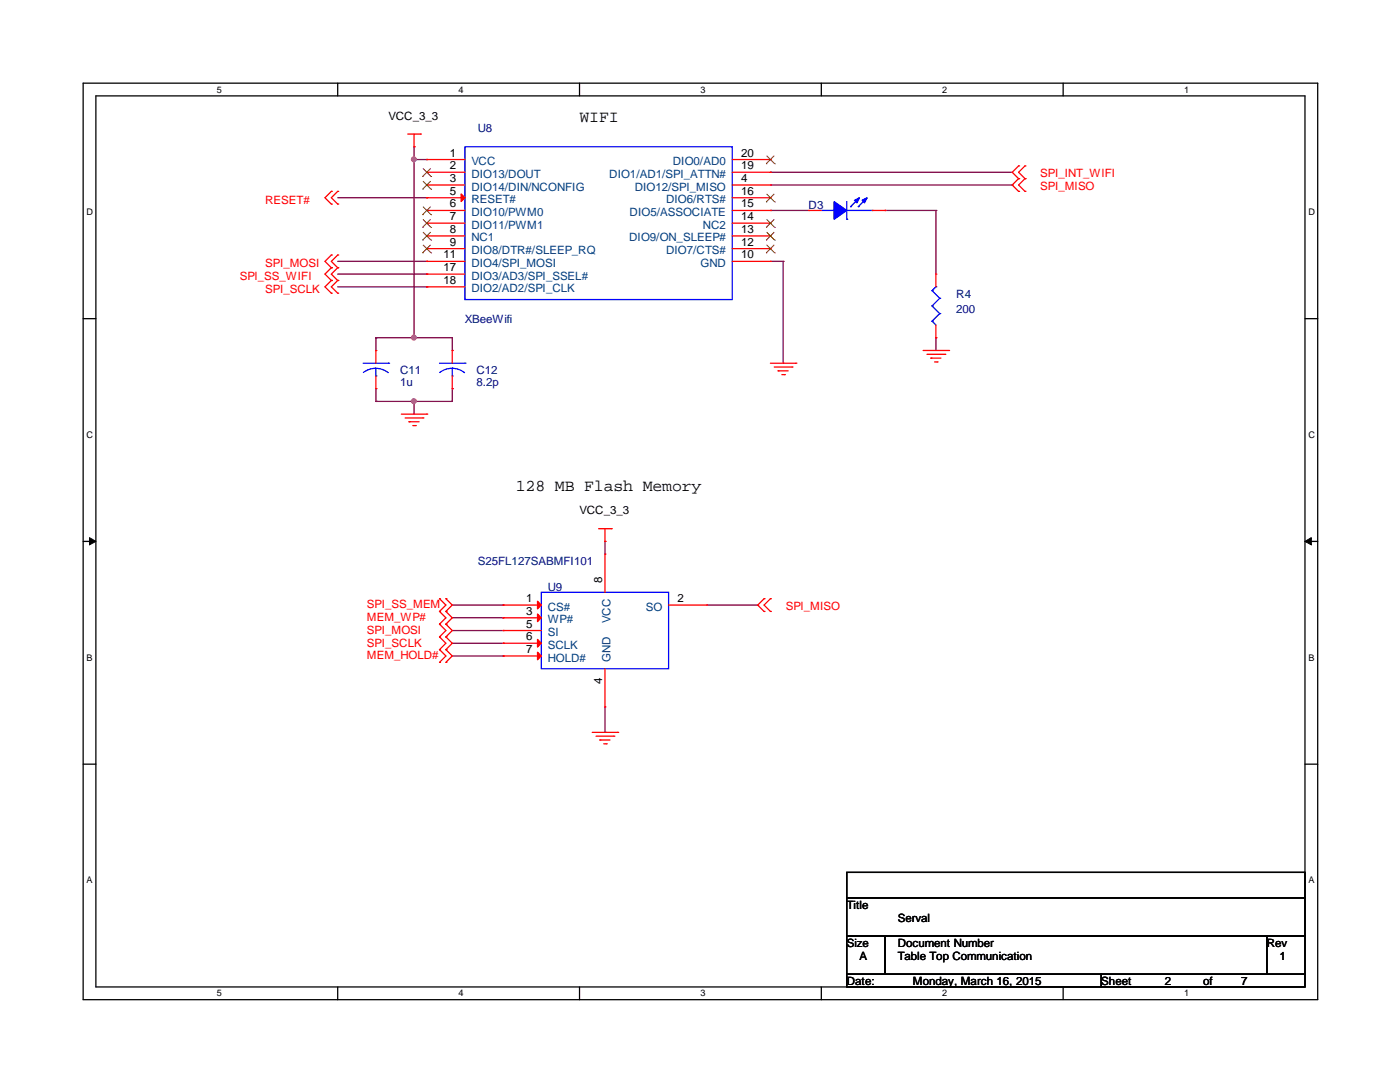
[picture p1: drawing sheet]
<svg xmlns="http://www.w3.org/2000/svg" width="279mm" height="216mm" viewBox="0 0 279 216" stroke-linecap="round" stroke-linejoin="round" font-family="sans-serif">
<path d="M16.6 16.6h246.4v182.9h-246.4zM19.1 19.1h241.3v177.8h-241.3z" fill="none" stroke="#000" stroke-width=".25"/>
<g fill="#fff">
<path d="M43.3 16.8h.9v2h-.9z"/>
<path d="M43.3 197.2h.9v1.9h-.9z"/>
</g>
<path d="M67.4 16.6v2.5M67.4 196.9v2.6" fill="none" stroke="#000" stroke-width=".25"/>
<g fill="#fff">
<path d="M91.5 16.8h1v2h-1z"/>
<path d="M91.5 197.2h1v1.9h-1z"/>
</g>
<path d="M115.7 16.6v2.5M115.7 196.9v2.6" fill="none" stroke="#000" stroke-width=".25"/>
<g fill="#fff">
<path d="M139.8 16.8h.9v2h-.9z"/>
<path d="M139.8 197.2h.9v1.9h-.9z"/>
</g>
<path d="M163.9 16.6v2.5M163.9 196.9v2.6" fill="none" stroke="#000" stroke-width=".25"/>
<g fill="#fff">
<path d="M188 16.8h1v2h-1z"/>
<path d="M188 197.2h1v1.9h-1z"/>
</g>
<path d="M212.2 16.6v2.5M212.2 196.9v2.6" fill="none" stroke="#000" stroke-width=".25"/>
<g fill="#fff">
<path d="M236.3 16.8h.9v2h-.9z"/>
<path d="M236.3 197.2h.9v1.9h-.9z"/>
<path d="M17.3 41.3h1.2v2h-1.2z"/>
<path d="M261.1 41.3h1.2v2h-1.2z"/>
<path d="M17.3 85.8h1.2v1.9h-1.2z"/>
<path d="M261.1 85.8h1.2v1.9h-1.2z"/>
</g>
<path d="M16.6 63.6h2.5M260.4 63.6h2.6" fill="none" stroke="#000" stroke-width=".25"/>
<g fill="#fff">
<path d="M17.3 130.2h1.1v2h-1.1z"/>
<path d="M261.1 130.2h1.1v2h-1.1z"/>
</g>
<path d="M16.6 108h2.5M260.4 108h2.6" fill="none" stroke="#000" stroke-width=".25"/>
<path d="M17.9 107.3l1.2 .7-1.2 .7zM260.4 108l1.3-.7v1.4z" fill="#000" stroke="#000" stroke-width=".2"/>
<g fill="#fff">
<path d="M17.3 174.7h1v1.9h-1z"/>
<path d="M261.1 174.7h1v1.9h-1z"/>
</g>
<path d="M16.6 152.5h2.5M260.4 152.5h2.6M169 174.1h91.4v5.1h-91.4zM169 179.2h91.4v7.6h-91.4zM169 186.8h7.6v7.6h-7.6zM169 194.4h50.8v2.5h-50.8zM176.6 186.8h76.2v7.6h-76.2zM219.8 194.4h40.6v2.5h-40.6zM252.8 186.8h7.6v7.6h-7.6z" fill="none" stroke="#000" stroke-width=".25"/>
<g fill="none" stroke="#800040" stroke-width=".25">
<path d="M67.4 39.5h17.8M82.6 29.3h.1M82.6 29.3v38.1M82.6 31.8h2.6M85.2 31.8h.1M85.2 39.5h.1M153.8 34.4h.1M153.8 34.4h48.2M153.8 36.9h48.2M202 36.9h.1M67.4 52.2h17.8M67.4 54.7h17.8"/>
<path d="M67.4 57.2h17.8M85.2 52.2h.1M85.2 54.7h.1M85.2 57.2h.1M153.8 42h.1M153.8 42h7.6M153.8 52.2h2.5M156.3 52.2h.1M156.3 52.2v20.3M176.6 42h.1M176.6 42h10.2M186.8 42h.1"/>
<path d="M186.8 42v12.7M75 67.4h.1M75 77.6h.1M75 67.4h15.3v2.5M75 67.4v2.5M75 77.6v2.5M82.6 67.4h.1M90.3 77.6h.1M90.3 69.9h.1M90.3 77.6v2.5h-15.3M156.3 72.5h.1M186.8 67.4h.1"/>
<path d="M186.8 67.4v2.5M75 80.1h.1M82.6 80.1h.1M82.6 80.1v2.5M120.7 108h.1M120.7 108v2.6M90.3 120.7h10.1M90.3 123.3h10.1M90.3 125.8h10.1M90.3 128.4h10.1M90.3 130.9h10.1M100.4 120.7h.1"/>
<path d="M100.4 123.3h.1M100.4 125.8h.1M100.4 128.4h.1M100.4 130.9h.1M141.1 120.7h10.1M151.2 120.7h.1M120.7 146.1h.1M120.7 141.1v5"/>
</g>
<g fill="#f0f" stroke="#f0f" stroke-width=".25">
<circle cx="82.6" cy="31.8" r=".47"/>
<circle cx="82.6" cy="67.4" r=".47"/>
<circle cx="82.6" cy="80.1" r=".47"/>
</g>
<g fill="none" stroke="#f00" stroke-width=".25">
<path d="M66.1 38.2h.1M66.1 38.2l-1.2 1.3 1.2 1.2M67.4 38.2h.1M67.4 38.2l-1.3 1.3 1.3 1.2M81.4 26.8h2.5M82.6 29.3h.1M82.6 26.8v2.5M83.9 26.8h.1M85.2 31.8h.1M85.2 34.4h.1M85.2 36.9h.1M85.2 39.5h.1"/>
<path d="M85.2 31.8h7.6M85.2 34.4h7.6M85.2 36.9h7.6M85.2 39.5h7.6M146.1 31.8h7.7M146.1 34.4h7.7M146.1 36.9h7.7M146.1 39.5h7.7M153.8 36.9h.1M153.8 39.5h.1M153.8 34.4h.1M153.8 31.8h.1"/>
<path d="M203.3 35.6h.1M203.3 38.2h.1M203.3 33.1h.1M203.3 35.6l-1.3 1.3 1.3 1.3M203.3 33.1l-1.3 1.3 1.3 1.2M204.6 38.2h.1M204.6 35.6h.1M204.6 33.1h.1M204.6 35.6l-1.3 1.3 1.3 1.3M204.6 33.1l-1.3 1.3 1.3 1.2M66.1 50.9h.1M66.1 53.4h.1"/>
<path d="M66.1 40.7h.1M66.1 56h.1M66.1 58.5h.1M66.1 50.9l-1.2 1.3 1.2 1.2M66.1 53.4l-1.2 1.3 1.2 1.3M66.1 56l-1.2 1.2 1.2 1.3M67.4 50.9h.1M67.4 53.4h.1M67.4 40.7h.1M67.4 56h.1M67.4 58.5h.1M67.4 50.9l-1.3 1.3 1.3 1.2"/>
<path d="M67.4 53.4l-1.3 1.3 1.3 1.3M67.4 56l-1.3 1.2 1.3 1.3M85.2 42h.1M85.2 44.5h.1M85.2 47.1h.1M85.2 49.6h.1M85.2 52.2h.1M85.2 54.7h.1M85.2 57.2h.1M85.2 42h7.6M85.2 44.5h7.6M85.2 47.1h7.6"/>
<path d="M85.2 49.6h7.6M85.2 52.2h7.6M85.2 54.7h7.6M85.2 57.2h7.6M146.1 42h7.7M146.1 44.5h7.7M146.1 47.1h7.7M146.1 49.6h7.7M146.1 52.2h7.7M153.8 52.2h.1M153.8 49.6h.1M153.8 47.1h.1"/>
<path d="M153.8 44.5h.1M153.8 42h.1M161.4 42h.1M161.4 42h2.5M174.1 42h2.5M176.6 42h.1M186.8 54.7h.1M186.8 54.7v2.5M75 69.9h.1M75 77.6h.1M75 69.9v2.6M75 75v2.6"/>
<path d="M90.3 69.9h.1M90.3 77.6h.1M90.3 69.9v2.6M90.3 75v2.6M153.8 72.5h5M154.5 73.2h3.6M155.3 74h.1M155.3 74h2M156 74.8h.5M156.5 74.8h.1M158.1 73.2h.1M158.8 72.5h.1"/>
<path d="M184.2 69.9h5.1M185 70.7h3.6M185.8 71.5h.1M185.8 71.5h2M186.5 72.2h.5M186.8 67.4h.1M186.8 64.9v2.5M187 72.2h.1M188.6 70.7h.1M189.3 69.9h.1M80.1 82.6h5.1M80.9 83.4h3.5"/>
<path d="M81.6 84.2h.1M81.6 84.2h2.1M82.4 84.9h.5M82.9 84.9h.1M84.4 83.4h.1M85.2 82.6h.1M87.7 119.5h.1M87.7 119.5l1.3 1.2-1.3 1.3M89 119.5h.1M89 119.5l1.3 1.2-1.3 1.3M119.5 105.5h2.5M120.7 108h.1"/>
<path d="M120.7 110.6h.1M120.7 105.5v2.5M120.7 110.6v7.6M122 105.5h.1M152.5 119.5h.1M152.5 119.5l-1.3 1.2 1.3 1.3M153.8 119.5h.1M153.8 119.5l-1.3 1.2 1.3 1.3M87.7 122h.1M87.7 124.5h.1M87.7 127.1h.1M87.7 129.6h.1"/>
<path d="M87.7 132.2h.1M87.7 122l1.3 1.3-1.3 1.2M87.7 124.5l1.3 1.3-1.3 1.3M87.7 127.1l1.3 1.3-1.3 1.2M87.7 129.6l1.3 1.3-1.3 1.3M89 122h.1M89 124.5h.1M89 127.1h.1M89 129.6h.1M89 132.2h.1M89 122l1.3 1.3-1.3 1.2M89 124.5l1.3 1.3-1.3 1.3"/>
<path d="M89 127.1l1.3 1.3-1.3 1.2M89 129.6l1.3 1.3-1.3 1.3M100.4 120.7h.1M100.4 123.3h.1M100.4 125.8h.1M100.4 128.4h.1M100.4 130.9h.1M100.4 120.7h7.6M100.4 123.3h7.6M100.4 125.8h7.6M100.4 128.4h7.6M100.4 130.9h7.6"/>
<path d="M120.7 133.4v7.7M133.4 120.7h7.7M141.1 120.7h.1M152.5 122h.1M153.8 122h.1M118.2 146.1h5.1M119 146.9h3.5M119.7 147.7h.1M119.7 147.7h2.1M120.5 148.4h.5M120.7 141.1h.1M121 148.4h.1"/>
<path d="M122.5 146.9h.1M123.3 146.1h.1"/>
</g>
<g fill="none" stroke="#00f" stroke-width=".25">
<path d="M92.8 29.3h53.3v30.5h-53.3zM171.3 39.7l-1.5 1.5M172.8 39.7l-1.5 1.5M163.9 42h2.6M166.5 42h.1M169 43.8h.1M169 40.2v3.6M169 42h5.1M169.8 41.2h.1M171.3 41.2h.1M174.1 42h.1M186 58h.1"/>
<path d="M186 58l1.5 1.5M186.8 57.2h.1M186.8 57.2l-.8 .8M187.5 59.5h.1M187.5 59.5l-1.5 1.5M72.5 72.5h5.1M75 75h.1M75 73.5l1.1 .1 1.4 .8M75 73.5l-1.1 .1-1.4 .7M75 73.5v1.5M77.6 72.5h.1M87.7 72.5h5.1"/>
<path d="M90.3 75h.1M90.3 73.5l1 .1 1.4 .8M90.3 73.5l-1.1 .1-1.4 .7M90.3 73.5v1.5M92.8 72.5h.1M186 64.1h.1M186 61h.1M186 64.1l.8 .8M186 61l1.5 1.6M187.5 62.6h.1M187.5 62.6l-1.5 1.5M108 118.2h25.4v15.2h-25.4z"/>
</g>
<g fill="#f00" stroke="#f00" stroke-width=".25">
<path d="M107.3 120l.7 .7-.7 .8z"/>
<path d="M107.3 122.5l.7 .8-.7 .7z"/>
<path d="M107.3 127.6l.7 .8-.7 .7z"/>
<path d="M107.3 130.1l.7 .8-.7 .8z"/>
<path d="M92 38.7l.8 .8-.8 .7z"/>
</g>
<g fill="#00f" stroke="#00f" stroke-width=".25">
<path d="M166.5 40.2l2.5 1.8-2.5 1.8z" fill-rule="evenodd"/>
<path d="M172 40l1.1-.5-.5 1z" fill-rule="evenodd"/>
<path d="M170.5 40l1-.5-.5 1z" fill-rule="evenodd"/>
</g>
<g fill="none" stroke="#804000" stroke-width=".2">
<path d="M84.3 35.2h.1M84.3 37.8h.1M84.4 33.6l1.6 1.6M84.4 36.2l1.6 1.6M85.9 33.6l-1.6 1.6M85.9 36.2l-1.6 1.6M86 35.2h.1M86 37.8h.1M152.9 32.7h.1M153 38.7l1.6 1.6M153 31.1l1.6 1.6M154.5 38.7l-1.6 1.6"/>
<path d="M154.5 31.1l-1.6 1.6M154.6 32.7h.1M84.3 42.8h.1M84.3 45.4h.1M84.3 47.9h.1M84.3 50.5h.1M84.4 41.2l1.6 1.6M84.4 43.8l1.6 1.6M84.4 46.3l1.6 1.6M84.4 48.9l1.6 1.6M85.9 41.2l-1.6 1.6M85.9 43.8l-1.6 1.6"/>
<path d="M85.9 46.3l-1.6 1.6M85.9 48.9l-1.6 1.6M86 42.8h.1M86 45.4h.1M86 47.9h.1M86 50.5h.1M152.9 50.5h.1M152.9 47.9h.1M152.9 45.4h.1M152.9 40.3h.1M153 48.9l1.6 1.6M153 46.3l1.6 1.6"/>
<path d="M153 43.8l1.6 1.6M154.5 48.9l-1.6 1.6M154.5 46.3l-1.6 1.6M154.5 43.8l-1.6 1.6M154.6 50.5h.1M154.6 47.9h.1M154.6 45.4h.1M154.6 40.3h.1"/>
</g>
<g font-size="3.3">
<text x="115.7" y="24.3">WIFI</text>
<text x="103" y="98">128 MB Flash Memory</text>
</g>
<g font-size="2.3">
<text x="77.6" y="23.9">VCC_3_3</text>
<text x="89.7" y="31.2">1</text>
<text x="89.7" y="33.8">2</text>
<text x="147.9" y="33.8">19</text>
<text x="147.9" y="31.2">20</text>
<text x="89.7" y="36.3">3</text>
<text x="89.7" y="38.9">5</text>
<text x="89.7" y="41.4">6</text>
<text x="147.9" y="36.3">4</text>
<text x="147.9" y="41.4">15</text>
<text x="147.9" y="38.9">16</text>
<text x="89.7" y="43.9">7</text>
<text x="89.7" y="46.5">8</text>
<text x="147.9" y="46.5">13</text>
<text x="147.9" y="43.9">14</text>
<text x="88.5" y="51.6">11</text>
<text x="89.7" y="49">9</text>
<text x="147.9" y="51.6">10</text>
<text x="147.9" y="49">12</text>
<text x="88.5" y="54.1">17</text>
<text x="88.5" y="56.6">18</text>
<text x="115.7" y="102.6">VCC_3_3</text>
<text x="120.1" y="116.4" transform="rotate(-90 120.1 116.4)">8</text>
<text x="105" y="120.1">1</text>
<text x="105" y="122.7">3</text>
<text x="105" y="125.2">5</text>
<text x="135.2" y="120.1">2</text>
<text x="105" y="127.8">6</text>
<text x="105" y="130.3">7</text>
<text x="120.1" y="136.5" transform="rotate(-90 120.1 136.5)">4</text>
<text x="169" y="181.4">Title</text>
<text x="179.2" y="183.9">Serval</text>
<text x="169" y="189">Size</text>
<text x="171.5" y="191.5">A</text>
<text x="179.2" y="189">Document Number</text>
<text x="179.2" y="191.5">Table Top Communication</text>
<text x="252.8" y="189">Rev</text>
<text x="255.4" y="191.5">1</text>
<text x="169" y="196.6">Date:</text>
<text x="182.2" y="196.6">Monday, March 16, 2015</text>
<text x="219.8" y="196.6">Sheet</text>
<text x="232.5" y="196.6">2</text>
<text x="240.1" y="196.6">of</text>
<text x="247.7" y="196.6">7</text>
</g>
<g font-size="2.3" fill="#000080">
<text x="95.3" y="26.4">U8</text>
<text x="161.4" y="41.7">D3</text>
<text x="190.8" y="59.4">R4</text>
<text x="92.8" y="64.5">XBeeWifi</text>
<text x="190.8" y="62.5">200</text>
<text x="79.8" y="74.7">C11</text>
<text x="79.8" y="77">1u</text>
<text x="95.1" y="74.7">C12</text>
<text x="95.1" y="77">8.2p</text>
<text x="95.3" y="112.8">S25FL127SABMFI101</text>
<text x="109.3" y="117.9">U9</text>
</g>
<g font-size="2.3" fill="#004080">
<text x="94.1" y="32.9">VCC</text>
<text x="94.1" y="35.5">DIO13/DOUT</text>
<text x="121.6" y="35.5">DIO1/AD1/SPI_ATTN#</text>
<text x="134.3" y="32.9">DIO0/AD0</text>
<text x="94.1" y="38">DIO14/DIN/NCONFIG</text>
<text x="94.1" y="40.6">RESET#</text>
<text x="126.7" y="38">DIO12/SPI_MISO</text>
<text x="132.9" y="40.6">DIO6/RTS#</text>
<text x="94.1" y="43.1">DIO10/PWM0</text>
<text x="94.1" y="45.6">DIO11/PWM1</text>
<text x="125.6" y="43.1">DIO5/ASSOCIATE</text>
<text x="140.3" y="45.6">NC2</text>
<text x="94.1" y="48.2">NC1</text>
<text x="94.1" y="50.7">DIO8/DTR#/SLEEP_RQ</text>
<text x="94.1" y="53.3">DIO4/SPI_MOSI</text>
<text x="125.6" y="48.2">DIO9/ON_SLEEP#</text>
<text x="132.9" y="50.7">DIO7/CTS#</text>
<text x="139.8" y="53.3">GND</text>
<text x="94.1" y="55.8">DIO3/AD3/SPI_SSEL#</text>
<text x="94.1" y="58.3">DIO2/AD2/SPI_CLK</text>
<text x="109.3" y="121.8">CS#</text>
<text x="109.3" y="124.4">WP#</text>
<text x="121.8" y="124.4" transform="rotate(-90 121.8 124.4)">VCC</text>
<text x="128.9" y="121.8">SO</text>
<text x="109.3" y="126.9">SI</text>
<text x="109.3" y="129.5">SCLK</text>
<text x="109.3" y="132">HOLD#</text>
<text x="121.8" y="132.2" transform="rotate(-90 121.8 132.2)">GND</text>
</g>
<g font-size="2.3" fill="#f00">
<text x="207.6" y="35.3">SPI_INT_WIFI</text>
<text x="52.9" y="40.6">RESET#</text>
<text x="207.6" y="37.8">SPI_MISO</text>
<text x="52.9" y="53.3">SPI_MOSI</text>
<text x="47.8" y="55.9">SPI_SS_WIFI</text>
<text x="52.9" y="58.4">SPI_SCLK</text>
<text x="73.2" y="121.4">SPI_SS_MEM</text>
<text x="73.2" y="124">MEM_WP#</text>
<text x="156.8" y="121.7">SPI_MISO</text>
<text x="73.2" y="126.5">SPI_MOSI</text>
<text x="73.2" y="129">SPI_SCLK</text>
<text x="73.2" y="131.6">MEM_HOLD#</text>
</g>
<g font-size="1.8">
<text x="43.3" y="18.5">5</text>
<text x="91.5" y="18.5">4</text>
<text x="139.8" y="18.5">3</text>
<text x="188" y="18.5">2</text>
<text x="236.3" y="18.5">1</text>
<text x="17.3" y="42.9">D</text>
<text x="261.1" y="42.9">D</text>
<text x="17.3" y="87.4">C</text>
<text x="261.1" y="87.4">C</text>
<text x="17.3" y="131.8">B</text>
<text x="261.1" y="131.8">B</text>
<text x="17.3" y="176.3">A</text>
<text x="261.1" y="176.3">A</text>
<text x="43.3" y="198.8">5</text>
<text x="91.5" y="198.8">4</text>
<text x="139.8" y="198.8">3</text>
<text x="188" y="198.8">2</text>
<text x="236.3" y="198.8">1</text>
</g>
</svg>
